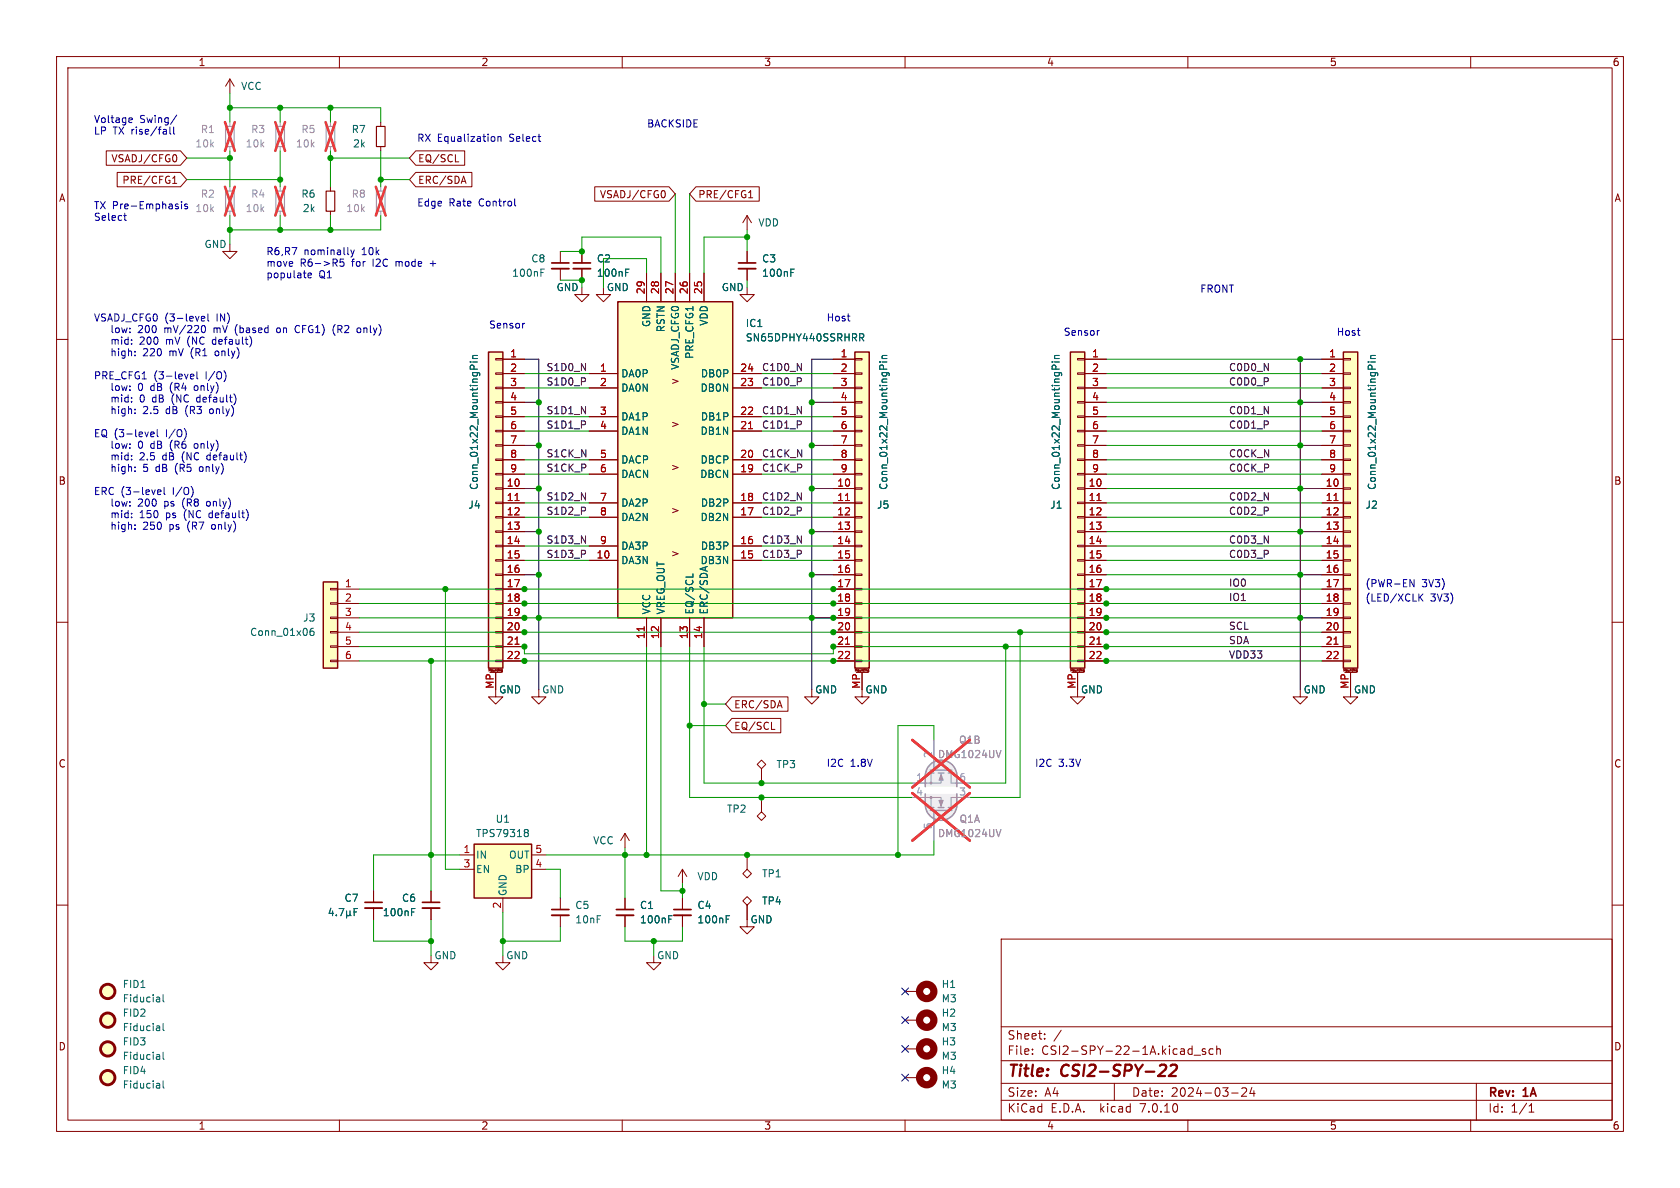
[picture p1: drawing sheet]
<svg xmlns="http://www.w3.org/2000/svg" width="297mm" height="210mm" viewBox="0 0 297 210" stroke-linecap="round" stroke-linejoin="round" font-family="sans-serif">
<g fill="none" stroke="#840000" stroke-width=".18">
<path d="M10 10h277v190h-277zM12 12h273v186h-273zM40.6 14l.8 1.2M40.6 14v2.5M40.6 14l-.7 1.2M60 10v2M110 10v2M160 10v2M210 10v2M260 10v2M58.4 33v.8M58.4 37.3v.8"/>
<path d="M67.3 21.6v.8M67.3 25.9v.8M132.1 38.1v2.5M132.1 38.1l-.8 1.3M132.1 38.1l.7 1.3M10 60h2M40.6 43.2v1.3h-1.2l1.2 1.2 1.3-1.2h-1.3M99.1 44.5v2M99.1 47.5v2M102.9 50.8v1.3h-1.3l1.3 1.2 1.2-1.2h-1.2M102.9 44.5v2M102.9 47.5v2"/>
<path d="M106.7 50.8v1.3h1.2l-1.2 1.2-1.3-1.2h1.3M114.3 48.3v5M116.8 48.3v5M119.4 48.3v5M121.9 48.3v5M124.5 48.3v5M132.1 50.8v1.3h-1.3l1.3 1.2 1.2-1.2h-1.2M132.1 44.5v2M132.1 47.5v2M285 60h2M87.6 78.6h1.3v.3h-1.3zM87.6 76.1h1.3v.2h-1.3z"/>
<path d="M87.6 73.5h1.3v.3h-1.3zM87.6 71h1.3v.2h-1.3zM87.6 68.5h1.3v.2h-1.3zM87.6 65.9h1.3v.3h-1.3zM87.6 63.4h1.3v.2h-1.3zM88.9 63.5h3.8M88.9 66h3.8M88.9 68.6h3.8M88.9 71.1h3.8M88.9 73.7h3.8M88.9 76.2h3.8M88.9 78.7h3.8"/>
<path d="M104.1 66h5.1M104.1 68.6h5.1M104.1 73.7h5.1M104.1 76.2h5.1M129.5 66h5.1M129.5 68.6h5.1M129.5 73.7h5.1M129.5 76.2h5.1M147.3 63.5h3.8M147.3 66h3.8M147.3 68.6h3.8M147.3 71.1h3.8"/>
<path d="M147.3 73.7h3.8M147.3 76.2h3.8M147.3 78.7h3.8M151.1 78.6h1.3v.3h-1.3zM151.1 76.1h1.3v.2h-1.3zM151.1 73.5h1.3v.3h-1.3zM151.1 71h1.3v.2h-1.3zM151.1 68.5h1.3v.2h-1.3zM151.1 65.9h1.3v.3h-1.3zM151.1 63.4h1.3v.2h-1.3zM190.5 78.6h1.3v.3h-1.3zM190.5 76.1h1.3v.2h-1.3z"/>
<path d="M190.5 73.5h1.3v.3h-1.3zM190.5 71h1.3v.2h-1.3zM190.5 68.5h1.3v.2h-1.3zM190.5 65.9h1.3v.3h-1.3zM190.5 63.4h1.3v.2h-1.3zM191.8 63.5h3.8M191.8 66h3.8M191.8 68.6h3.8M191.8 71.1h3.8M191.8 73.7h3.8M191.8 76.2h3.8M191.8 78.7h3.8"/>
<path d="M233.7 63.5h3.8M233.7 66h3.8M233.7 68.6h3.8M233.7 71.1h3.8M233.7 73.7h3.8M233.7 76.2h3.8M233.7 78.7h3.8M237.5 78.6h1.3v.3h-1.3zM237.5 76.1h1.3v.2h-1.3zM237.5 73.5h1.3v.3h-1.3zM237.5 71h1.3v.2h-1.3zM237.5 68.5h1.3v.2h-1.3z"/>
<path d="M237.5 65.9h1.3v.3h-1.3zM237.5 63.4h1.3v.2h-1.3zM87.6 98.9h1.3v.3h-1.3zM87.6 96.4h1.3v.2h-1.3zM87.6 93.9h1.3v.2h-1.3zM87.6 91.3h1.3v.3h-1.3zM87.6 88.8h1.3v.2h-1.3zM87.6 86.2h1.3v.3h-1.3zM87.6 83.7h1.3v.2h-1.3zM87.6 81.2h1.3v.2h-1.3zM88.9 86.4h3.8M88.9 88.9h3.8"/>
<path d="M88.9 91.4h3.8M88.9 94h3.8M88.9 96.5h3.8M88.9 99.1h3.8M88.9 81.3h3.8M88.9 83.8h3.8M104.1 88.9h5.1M104.1 91.4h5.1M104.1 96.5h5.1M104.1 99.1h5.1M104.1 81.3h5.1M104.1 83.8h5.1"/>
<path d="M129.5 88.9h5.1M129.5 91.4h5.1M129.5 96.5h5.1M129.5 99.1h5.1M129.5 81.3h5.1M129.5 83.8h5.1M147.3 86.4h3.8M147.3 88.9h3.8M147.3 91.4h3.8M147.3 94h3.8M147.3 96.5h3.8M147.3 99.1h3.8"/>
<path d="M147.3 81.3h3.8M147.3 83.8h3.8M151.1 98.9h1.3v.3h-1.3zM151.1 96.4h1.3v.2h-1.3zM151.1 93.9h1.3v.2h-1.3zM151.1 91.3h1.3v.3h-1.3zM151.1 88.8h1.3v.2h-1.3zM151.1 86.2h1.3v.3h-1.3zM151.1 83.7h1.3v.2h-1.3zM151.1 81.2h1.3v.2h-1.3zM190.5 98.9h1.3v.3h-1.3zM190.5 96.4h1.3v.2h-1.3z"/>
<path d="M190.5 93.9h1.3v.2h-1.3zM190.5 91.3h1.3v.3h-1.3zM190.5 88.8h1.3v.2h-1.3zM190.5 86.2h1.3v.3h-1.3zM190.5 83.7h1.3v.2h-1.3zM190.5 81.2h1.3v.2h-1.3zM191.8 86.4h3.8M191.8 88.9h3.8M191.8 91.4h3.8M191.8 94h3.8M191.8 96.5h3.8M191.8 99.1h3.8"/>
<path d="M191.8 81.3h3.8M191.8 83.8h3.8M233.7 86.4h3.8M233.7 88.9h3.8M233.7 91.4h3.8M233.7 94h3.8M233.7 96.5h3.8M233.7 99.1h3.8M233.7 81.3h3.8M233.7 83.8h3.8M237.5 98.9h1.3v.3h-1.3zM237.5 96.4h1.3v.2h-1.3z"/>
<path d="M237.5 93.9h1.3v.2h-1.3zM237.5 91.3h1.3v.3h-1.3zM237.5 88.8h1.3v.2h-1.3zM237.5 86.2h1.3v.3h-1.3zM237.5 83.7h1.3v.2h-1.3zM237.5 81.2h1.3v.2h-1.3zM10 110h2M58.4 116.7h1.3v.3h-1.3zM58.4 114.2h1.3v.2h-1.3zM58.4 111.6h1.3v.3h-1.3zM58.4 109.1h1.3v.2h-1.3zM58.4 106.6h1.3v.2h-1.3z"/>
<path d="M58.4 104h1.3v.3h-1.3zM59.7 104.1h3.8M59.7 106.7h3.8M59.7 109.2h3.8M59.7 111.8h3.8M59.7 114.3h3.8M59.7 116.8h3.8M86.4 118.7v-.4l.2 .3 .1-.3v.4M86.6 118.9h2M87.6 116.7h1.3v.3h-1.3zM87.6 114.2h1.3v.2h-1.3zM87.6 111.6h1.3v.3h-1.3z"/>
<path d="M87.6 109.1h1.3v.2h-1.3zM87.6 106.6h1.3v.2h-1.3zM87.6 104h1.3v.3h-1.3zM87.6 101.5h1.3v.2h-1.3zM87.6 118.9v3M87.9 118.3v.3M88.1 118.3h.1M88.7 118.8h.1M88.7 118.6v-.2h.1v.4M88.7 118.6h.1M88.8 118.8h.1M88.9 101.6h3.8"/>
<path d="M88.9 104.1h3.8M88.9 106.7h3.8M88.9 109.2h3.8M88.9 111.8h3.8M88.9 114.3h3.8M88.9 116.8h3.8M114.3 109.2v5.1M116.8 109.2v5.1M121.9 109.2v5.1M124.5 109.2v5.1M147.3 101.6h3.8M147.3 104.1h3.8"/>
<path d="M147.3 106.7h3.8M147.3 109.2h3.8M147.3 111.8h3.8M147.3 114.3h3.8M147.3 116.8h3.8M151.1 116.7h1.3v.3h-1.3zM151.1 114.2h1.3v.2h-1.3zM151.1 111.6h1.3v.3h-1.3zM151.1 109.1h1.3v.2h-1.3zM151.1 106.6h1.3v.2h-1.3zM151.1 104h1.3v.3h-1.3zM151.1 101.5h1.3v.2h-1.3z"/>
<path d="M151.2 118.7v-.4l.1 .3 .2-.3v.4M151.4 118.9h2M152.4 118.9v3M152.7 118.3v.3M152.9 118.3h.1M153.6 118.6h-.2v-.2h.2v.3l-.2 .1M189.3 118.7v-.4l.1 .3 .2-.3v.4M189.5 118.9h2M190.5 116.7h1.3v.3h-1.3zM190.5 114.2h1.3v.2h-1.3zM190.5 111.6h1.3v.3h-1.3zM190.5 109.1h1.3v.2h-1.3z"/>
<path d="M190.5 106.6h1.3v.2h-1.3zM190.5 104h1.3v.3h-1.3zM190.5 101.5h1.3v.2h-1.3zM190.5 118.9v3M190.8 118.3v.3M191 118.3h.1M191.7 118.6h-.2v-.2h.2v.3l-.2 .1M191.8 101.6h3.8M191.8 104.1h3.8M191.8 106.7h3.8M191.8 109.2h3.8M191.8 111.8h3.8"/>
<path d="M191.8 114.3h3.8M191.8 116.8h3.8M233.7 101.6h3.8M233.7 104.1h3.8M233.7 106.7h3.8M233.7 109.2h3.8M233.7 111.8h3.8M233.7 114.3h3.8M233.7 116.8h3.8M237.5 116.7h1.3v.3h-1.3zM237.5 114.2h1.3v.2h-1.3zM237.5 111.6h1.3v.3h-1.3z"/>
<path d="M237.5 109.1h1.3v.2h-1.3zM237.5 106.6h1.3v.2h-1.3zM237.5 104h1.3v.3h-1.3zM237.5 101.5h1.3v.2h-1.3zM237.6 118.7v-.4l.1 .3 .1-.3v.4M237.7 118.9h2.1M238.8 118.9v4.3h1.2l-1.2 1.3-1.3-1.3h1.3M239 118.3v.3M239.2 118.3h.1M239.3 118.3h.1M239.9 118.6h-.1v-.2h.1v.3l-.1 .1M285 110h2"/>
<path d="M95.2 121.9v1.3h1.3l-1.3 1.3-1.2-1.3h1.2M133.9 135.1l.7-.7 .8 .7-.8 .8zM134.6 135.9v2.5M229.9 121.9v1.3h1.2l-1.2 1.3-1.3-1.3h1.3M10 160h2M99.1 158.8v2M110.5 147.3l-.8 1.3M110.5 147.3v2.6M110.5 158.8v2M110.5 147.3l.8 1.3M120.6 153.7v2.5M120.6 158.8v2"/>
<path d="M120.6 153.7l.8 1.2M120.6 153.7l-.7 1.2M131.3 159.3l.8-.8 .7 .8-.7 .7zM132.1 153.7l.7 .7-.7 .8-.8-.8zM132.1 151.1v2.6M134.6 143.5l.8 .8-.8 .7-.7-.7zM134.6 141v2.5M285 160h2M99.1 161.8v2M110.5 161.8v2M115.6 168.9v1.3h1.2l-1.2 1.3-1.3-1.3h1.3M120.6 161.8v2"/>
<path d="M132.1 160v3.8h1.2l-1.2 1.3-1.3-1.3h1.3M160 175.3h2.6M177 166h108v32h-108zM60 198v2M110 198v2M160 198v2M160 185.4h2.6M160 180.3h2.6M160 190.5h2.6M177 194.5h108M177 191.5h108M177 187.5h108"/>
<path d="M177 181.5h108M182.5 186.3v.1M182.5 185.5v.1M184.7 183.6v.1M184.7 182.8v.1M187.6 182.1l-1.3 2M197 191.5v3M210 198v2M210.3 185.4l.4 .1M210.7 184.9v1.5M210.7 186.3l-.4 .1M211.1 186.5h1.1"/>
<path d="M213.1 185.5l-.4-.1-.2 .2 .1 .2 .5 .2v.3h-.6M214.5 185.5l-.5-.1-.3 .3v.4l.2 .2h.6M215.1 185.5l.2-.1 .4 .1v.9M215.1 184.9v1.5M217.7 193.2h1.2M219.5 192.4l.6-.1 .2 .1 .1 .3-.9 1.1h.9M221.3 192.2l-.3 1.1h.9M221.7 192.8v1M260 198v2M261 191.5v6.5M270.3 196.6h.9M270.3 195.5l.4-.4v1.5"/>
</g>
<path d="M205.4 188.2h.4a.45 .45 0 0 1 .3 .6l-.1 .3-1.3 1.1h1.3M207 188.4l.3-.2h.4a.45 .45 0 0 1 .4 .6l-.2 .3-1.3 1.1h1.3" fill="none" stroke="#840000" stroke-width=".4"/>
<path d="M97.5 47.5h3.1M101.3 47.5h3.1M130.6 47.5h3M97.5 161.8h3.1M109 161.8h3M119.1 161.8h3.1" fill="none" stroke="#840000" stroke-width=".33"/>
<path d="M97.5 46.5h3.1M101.3 46.5h3.1M130.6 46.5h3M97.5 160.8h3.1M109 160.8h3M119.1 160.8h3.1" fill="none" stroke="#840000" stroke-width=".3"/>
<g fill="none" stroke="#006464" stroke-width=".18">
<path d="M95.6 48.2h.4M95.6 47.6h.6M110.6 48.2h.4M110.6 47.6h.6M139.8 48.2h.4M139.8 47.6h.6M152 59h.5l.2 .2-.1 .4-.6 .1M152.3 59.7l.4 .6M83.1 64h.2M83.6 64h.8M83.6 63.4h.8M83.8 65.3l-.1-.6-.1-.2-.3 .1-.2 .7h1.3"/>
<path d="M84.4 62.8l-.8 .1v.3l.1 .2M155.5 64h.1M155.9 64h.9M155.9 63.4h.9M156.2 65.3l-.1-.6-.2-.2-.3 .1-.1 .7h1.3M156.8 62.8l-.8 .1-.1 .3 .2 .2M186 64h.1M186.4 64h.9M186.4 63.4h.9M186.7 65.3l-.1-.6-.2-.2-.3 .1-.1 .7h1.3M187.3 62.8l-.8 .1-.1 .3 .1 .2M241.9 64h.1"/>
<path d="M242.3 64h.8M242.3 63.4h.8M242.5 65.3v-.6l-.2-.2-.3 .1-.1 .7h1.2M243.1 62.8l-.7 .1-.1 .3 .1 .2M55.4 111.1h-.4a.86 .86 0 0 0 0 1.2l.5-.1v-.4l-.2-.2h-.4l-.1 .2M122.5 101.4v.6M118.2 162.5h.4M118.2 161.9h.6M128.4 162.5h.4M128.4 161.9h.6M28.2 186.5v.8M28.2 187.2l-.1 .1"/>
<path d="M28.2 186.7l-.1 .1M28.8 186v1.1l.2 .2"/>
</g>
<g fill="#ffffc2" stroke="#ffffc2" stroke-width=".18">
<path d="M151.1 62.2h2.6v55.9h-2.6z"/>
<path d="M109.2 53.3h20.3v55.9h-20.3z"/>
<path d="M237.5 62.2h2.5v55.9h-2.5z"/>
<path d="M189.2 62.2h2.6v55.9h-2.6z"/>
<path d="M86.4 62.2h2.5v55.9h-2.5z"/>
<path d="M57.1 102.9h2.6v15.2h-2.6z"/>
<circle cx="19" cy="185.4" r="1.27"/>
</g>
<path d="M109.2 53.3h20.3v55.9h-20.3zM86.4 62.2h2.5v55.9h-2.5zM151.1 62.2h2.6v55.9h-2.6zM189.2 62.2h2.6v55.9h-2.6zM237.5 62.2h2.5v55.9h-2.5zM57.1 102.9h2.6v15.2h-2.6z" fill="none" stroke="#840000" stroke-width=".25"/>
<path d="M132.3 75.8h.7M91 88.5h.8M149.5 88.5h.7M193.9 88.5h.7M235.8 88.5h.8M91 113.9h.8M113.9 110.8v.7M149.5 113.9h.7M193.9 113.9h.7M235.8 113.9h.8" fill="none" stroke="#a90000" stroke-width=".18"/>
<path d="M39.9 33.8h1.5v3.5h-1.5zM39.9 22.4h1.5v3.5h-1.5zM48.8 33.8h1.5v3.5h-1.5zM48.8 22.4h1.5v3.5h-1.5zM57.7 22.4h1.5v3.5h-1.5z" fill="none" stroke="#a1a1a1" stroke-width=".2"/>
<path d="M40.6 21.6v.8M40.6 25.9v.8M40.6 33v.8M40.6 37.3v.8M49.5 21.6v.8M49.5 25.9v.8M49.5 33v.8M49.5 37.3v.8M58.4 21.6v.8M58.4 25.9v.8" fill="none" stroke="#a1a1a1" stroke-width=".18"/>
<path d="M39.8 33l1.7 5.1M39.8 21.6l1.7 5.1M41.5 33l-1.7 5.1M41.5 21.6l-1.7 5.1M48.7 33l1.7 5.1M48.7 21.6l1.7 5.1M50.4 33l-1.7 5.1M50.4 21.6l-1.7 5.1M57.6 21.6l1.7 5.1M59.3 21.6l-1.7 5.1" fill="none" stroke="#eb3a3d" stroke-width=".46"/>
<path d="M57.7 33.8h1.5v3.5h-1.5zM66.5 22.4h1.6v3.5h-1.6z" fill="none" stroke="#840000" stroke-width=".2"/>
<circle cx="19" cy="185.4" r="1.27" fill="none" stroke="#840000" stroke-width=".51"/>
<g fill="none" stroke="#840000" stroke-width="1.3">
<circle cx="163.8" cy="175.3" r="1.27"/>
<circle cx="163.8" cy="185.4" r="1.27"/>
<circle cx="163.8" cy="190.5" r="1.27"/>
<circle cx="163.8" cy="180.3" r="1.27"/>
</g>
<path d="M164.7 134.9a2.88 2.88 0 0 1 4.5 1.8v2.4h-5.6v-2.2l.4-1.1z" fill="#f0f0f0"/>
<path d="M163.6 139.1v-1.9a2.79 2.79 0 0 1 2.8-2.8 2.79 2.79 0 0 1 2.8 2.8v1.9M164.1 136.7h1M164.5 136.1h3.8M165.9 136.7h1M167.6 136.7h1.1" fill="none" stroke="#a1a1a1" stroke-width=".25"/>
<path d="M163.6 139.1v-2.2a2.83 2.83 0 0 1 2.7-2.5 2.83 2.83 0 0 1 2.9 2.3v2.4M164.6 136.7v1.7M165.1 130.8v5.2M166.4 136.7v1.7h-5.1M168.1 136.7v1.7h3.3" fill="none" stroke="#a1a1a1" stroke-width=".18"/>
<g fill="#a1a1a1" stroke="#a1a1a1" stroke-width=".18">
<path d="M166.4 136.9l.4 1h-.8z"/>
<circle cx="164.6" cy="138.4" r=".18"/>
</g>
<path d="M177 146.6l-.5 1.3" fill="none" stroke="#989898" stroke-width=".18"/>
<path d="M161.3 130.8l10.1 8.4M171.4 130.8l-10.1 8.4" fill="none" stroke="#eb3a3d" stroke-width=".46"/>
<path d="M83.8 149.2h10.2v9.6h-10.2z" fill="#ffffc2" stroke="#ffffc2" stroke-width=".18"/>
<path d="M83.8 149.2h10.2v9.6h-10.2z" fill="none" stroke="#840000" stroke-width=".25"/>
<path d="M81.3 151.1h2.5M81.3 153.7h2.5M88.9 158.8v2.5M94 151.1h2.5M94 153.7h2.5M76.2 168.9v1.3h1.3l-1.3 1.3-1.3-1.3h1.3M88.9 168.9v1.3h1.3l-1.3 1.3-1.3-1.3h1.3" fill="none" stroke="#840000" stroke-width=".18"/>
<path d="M92.9 146.6h.3l.2 .3-.2 .3M92.9 147.2h.3M93.2 147.2l.1 .1 .1 .4-.1 .1-.4 .1" fill="none" stroke="#006464" stroke-width=".18"/>
<path d="M163.6 140.3h5.6v2.4a2.83 2.83 0 0 1-2.9 2.3 2.83 2.83 0 0 1-2.7-2.5z" fill="#f0f0f0"/>
<path d="M163.6 140.3v1.9a2.79 2.79 0 0 0 2.8 2.8 2.79 2.79 0 0 0 2.8-2.8v-1.9M164.1 142.7h1M164.5 143.3h3.8M165.9 142.7h1M167.6 142.7h1.1" fill="none" stroke="#a1a1a1" stroke-width=".25"/>
<path d="M67.3 33v.8M67.3 37.3v.8M161.3 138.4h2.5M165.1 130.8v5.2M168.9 138.4h2.5M161.3 141h5.1v1.7M163.6 140.3v2.2a2.83 2.83 0 0 0 2.7 2.5 2.83 2.83 0 0 0 2.9-2.3v-2.4M164.6 141v1.7M165.1 143.4v5.2M171.4 141h-3.3v1.7" fill="none" stroke="#a1a1a1" stroke-width=".18"/>
<g fill="#a1a1a1" stroke="#a1a1a1" stroke-width=".18">
<path d="M166 141.5h.8l-.4 1z"/>
<circle cx="164.6" cy="141" r=".18"/>
</g>
<path d="M177 132.7l-.5 1.2M177 146.6l-.5 1.3" fill="none" stroke="#989898" stroke-width=".18"/>
<path d="M66.4 33l1.8 5.1M68.2 33l-1.8 5.1M161.3 130.8l10.1 8.4M171.4 130.8l-10.1 8.4M161.3 140.2l10.1 8.4M171.4 140.2l-10.1 8.4" fill="none" stroke="#eb3a3d" stroke-width=".46"/>
<g fill="none" stroke="#840000" stroke-width=".18">
<path d="M18.8 26.7h13.1l1.1 1.2-1.1 1.3h-13.1zM20.7 30.5h11.2l1.1 1.3-1.1 1.2h-11.2zM30.5 32.4h.7M30.6 31.5l.3-.3v1.2M30.9 27.3a.79 .79 0 0 1 0 1.3M73.5 30.5h9.9v2.5h-9.9l-1.1-1.2zM73.5 26.7h8.7v2.5h-8.7l-1.1-1.3zM80.5 28.6h.6M82 31.2l.4 1.2M105.1 33h13.2l1.1 1.3-1.1 1.3h-13.2zM117.3 33.7a.79 .79 0 0 1 0 1.3M123 33h11.2v2.6h-11.2l-1.1-1.3z"/>
<path d="M132.3 35h.8M132.5 34l.2-.3v1.3M102.9 44.5v2M102.9 47.5v2M114.3 48.3v5M116.8 48.3v5M119.4 48.3v5M121.9 48.3v5M124.5 48.3v5M132.1 44.5v2M132.1 47.5v2M88.9 63.5h3.8"/>
<path d="M88.9 66h3.8M88.9 68.6h3.8M88.9 71.1h3.8M88.9 73.7h3.8M88.9 76.2h3.8M88.9 78.7h3.8M104.1 66h5.1M104.1 68.6h5.1M104.1 73.7h5.1M104.1 76.2h5.1M129.5 66h5.1M129.5 68.6h5.1"/>
<path d="M129.5 73.7h5.1M129.5 76.2h5.1M147.3 63.5h3.8M147.3 66h3.8M147.3 68.6h3.8M147.3 71.1h3.8M147.3 73.7h3.8M147.3 76.2h3.8M147.3 78.7h3.8M191.8 63.5h3.8M191.8 66h3.8M191.8 68.6h3.8"/>
<path d="M191.8 71.1h3.8M191.8 73.7h3.8M191.8 76.2h3.8M191.8 78.7h3.8M233.7 63.5h3.8M233.7 66h3.8M233.7 68.6h3.8M233.7 71.1h3.8M233.7 73.7h3.8M233.7 76.2h3.8M233.7 78.7h3.8M88.9 86.4h3.8"/>
<path d="M88.9 88.9h3.8M88.9 91.4h3.8M88.9 94h3.8M88.9 96.5h3.8M88.9 99.1h3.8M88.9 81.3h3.8M88.9 83.8h3.8M104.1 88.9h5.1M104.1 91.4h5.1M104.1 96.5h5.1M104.1 99.1h5.1M104.1 81.3h5.1"/>
<path d="M104.1 83.8h5.1M129.5 88.9h5.1M129.5 91.4h5.1M129.5 96.5h5.1M129.5 99.1h5.1M129.5 81.3h5.1M129.5 83.8h5.1M147.3 86.4h3.8M147.3 88.9h3.8M147.3 91.4h3.8M147.3 94h3.8M147.3 96.5h3.8"/>
<path d="M147.3 99.1h3.8M147.3 81.3h3.8M147.3 83.8h3.8M191.8 86.4h3.8M191.8 88.9h3.8M191.8 91.4h3.8M191.8 94h3.8M191.8 96.5h3.8M191.8 99.1h3.8M191.8 81.3h3.8M191.8 83.8h3.8M233.7 86.4h3.8"/>
<path d="M233.7 88.9h3.8M233.7 91.4h3.8M233.7 94h3.8M233.7 96.5h3.8M233.7 99.1h3.8M233.7 81.3h3.8M233.7 83.8h3.8M87.6 118.9v4.3h1.3l-1.3 1.3-1.2-1.3h1.2M88.9 101.6h3.8M88.9 104.1h3.8M88.9 106.7h3.8M88.9 109.2h3.8"/>
<path d="M88.9 111.8h3.8M88.9 114.3h3.8M88.9 116.8h3.8M114.3 109.2v5.1M116.8 109.2v5.1M121.9 109.2v5.1M124.5 109.2v5.1M147.3 101.6h3.8M147.3 104.1h3.8M147.3 106.7h3.8M147.3 109.2h3.8M147.3 111.8h3.8"/>
<path d="M147.3 114.3h3.8M147.3 116.8h3.8M152.4 118.9v4.3h1.3l-1.3 1.3-1.3-1.3h1.3M190.5 118.9v4.3h1.3l-1.3 1.3-1.3-1.3h1.3M191.8 101.6h3.8M191.8 104.1h3.8M191.8 106.7h3.8M191.8 109.2h3.8M191.8 111.8h3.8M191.8 114.3h3.8M191.8 116.8h3.8M233.7 101.6h3.8"/>
<path d="M233.7 104.1h3.8M233.7 106.7h3.8M233.7 109.2h3.8M233.7 111.8h3.8M233.7 114.3h3.8M233.7 116.8h3.8M238.8 118.9v3M129.4 123.2h9.9v2.5h-9.9l-1.1-1.2zM129.4 127h8.6v2.5h-8.6l-1.1-1.2zM136.4 128.9h.6M137.8 123.9l.5 1.2M143.5 121.9v1.3h1.3l-1.3 1.3-1.3-1.3h1.3"/>
<path d="M66 157.5v2M76.2 157.5v2M110.5 158.8v2M120.6 158.8v2M66 160.5v2.1M76.2 160.5v2.1M110.5 161.8v2M120.6 161.8v2M132.1 160v2.6"/>
</g>
<path d="M66.5 33.8h1.6v3.5h-1.6z" fill="none" stroke="#a1a1a1" stroke-width=".2"/>
<path d="M64.5 160.5h3.1M74.7 160.5h3" fill="none" stroke="#840000" stroke-width=".33"/>
<path d="M64.5 159.5h3.1M74.7 159.5h3" fill="none" stroke="#840000" stroke-width=".3"/>
<g fill="none" stroke="#006464" stroke-width=".18">
<path d="M110.6 48.2h.4M110.6 47.6h.6M139.8 48.2h.4M139.8 47.6h.6M152 59h.5l.2 .2-.1 .4-.6 .1M152.3 59.7l.4 .6M83.1 64h.2M83.6 64h.8M83.6 63.4h.8M83.8 65.3l-.1-.6-.1-.2-.3 .1-.2 .7h1.3M84.4 62.8l-.8 .1v.3l.1 .2M155.5 64h.1"/>
<path d="M155.9 64h.9M155.9 63.4h.9M156.2 65.3l-.1-.6-.2-.2-.3 .1-.1 .7h1.3M156.8 62.8l-.8 .1-.1 .3 .2 .2M186 64h.1M186.4 64h.9M186.4 63.4h.9M186.7 65.3l-.1-.6-.2-.2-.3 .1-.1 .7h1.3M187.3 62.8l-.8 .1-.1 .3 .1 .2M241.9 64h.1M242.3 64h.8M242.3 63.4h.8"/>
<path d="M242.5 65.3v-.6l-.2-.2-.3 .1-.1 .7h1.2M243.1 62.8l-.7 .1-.1 .3 .1 .2M122.5 101.4v.6M28.2 176.3v.8M28.2 177l-.1 .1M28.2 176.6h-.1M28.8 175.8v1.1l.2 .2M58.5 160.5l-.3 1h.8M58.8 161v.9M59.5 161.8v.1M59.9 160.6h.9l-.6 1.3M61.3 161.7l.2 .2h.2l.2-.2"/>
<path d="M61.3 161v1.3M61.9 161.7l.2 .2M61.9 161v.7M62.6 161.2h.4M63.2 160.6h-.6v1.3M67.9 161.9h.8M67.9 161l.4-.4v1.3M69.3 160.7l.1-.1a.68 .68 0 0 1 .5 .6 .68 .68 0 0 1-.5 .7l-.1-.1-.2-.4zM70.5 160.7l.1-.1a.68 .68 0 0 1 .5 .6 .68 .68 0 0 1-.5 .7 .84 .84 0 0 1-.1-1.2zM71.6 161v.9M71.6 161.2l.2-.2 .3 .1 .1 .8M72.8 161.2h.4"/>
<path d="M73.4 160.6h-.6v1.3M118.2 161.9h.6M118.2 162.5h.4M128.4 161.9h.6M128.4 162.5h.4M28.2 181.4v.8M28.2 191.6v.7M28.2 192.3h-.1M28.2 191.8l-.1 .1M28.2 182.1l-.1 .1M28.2 181.6l-.1 .1M28.8 191.1v1.1l.2 .1"/>
<path d="M28.8 180.9v1.1l.2 .2"/>
</g>
<g fill="#ffffc2" stroke="#ffffc2" stroke-width=".18">
<circle cx="19" cy="190.5" r="1.27"/>
<circle cx="19" cy="175.3" r="1.27"/>
<circle cx="19" cy="180.3" r="1.27"/>
</g>
<g fill="none" stroke="#840000" stroke-width=".51">
<circle cx="19" cy="175.3" r="1.27"/>
<circle cx="19" cy="190.5" r="1.27"/>
<circle cx="19" cy="180.3" r="1.27"/>
</g>
<g fill="none" stroke="#0000c2" stroke-width=".18">
<path d="M21.9 38.1h.5M22.1 37.7v1.1l.3 .2M23 20.8l.3 .1 .1 .2-.6 .1M23.3 21.6l-.3 .1M29.4 22.9v.8M29.4 23.7h-.1M29.4 23.2h-.1M30 22.4v1.1l.2 .2M30.7 22.4v1.1l.2 .2M31.2 20.3l-1 1.7M31.5 36.5v.4M32.1 35.6v.2"/>
<path d="M32.1 36.1v.8M33.1 36.1h-.3l-.2 .1 .1 .2 .4 .1v.4h-.5M87.4 24.3v.6M88 24.1v.9M88 24.3l.2-.2 .3 .1 .1 .8M91 35.1v1.1l.2 .2M29.1 58v.8M29.3 58l-.2 .1M33.5 59.5l-.3 .4M35.6 56.3l.6-.1-.1-.2-.3-.1-.2 .2 .1 .6h.4M36.7 55.5v1.1l.2 .2M37.8 58v.8"/>
<path d="M38.2 58l-.4 .1M41.9 57.4h.1M49 58h.3l.3 .2v.4l-.3 .2-.3-.1-.1-.1zM52.6 57.5l.4 .2M53 58.7l-.4 .1M54.5 48.7l.6-.1-.1-.3h-.4l-.1 .2v.6h.5M59.7 58.2h.5M60.2 45.8l-.1 .6 .2-.1h.4l.1 .5-.2 .3-.5-.1M60.2 57.5h-.5v1.3M62 44.2l.3 .8M62.3 45l-.1 .3M62.6 44.2l-.3 .8"/>
<path d="M64.3 58v.8M64.5 58l-.2 .1M76.1 46.6h.9M92.7 57.2h-.2M194.3 58.4l-.2 .1M26.6 76.8l.7-.1-.1-.3h-.4l-.2 .1 .1 .6h.5M26.8 68.2l-.2 .2 .2 .6M26.8 78.5l-.2 .1 .2 .6M27.1 70.3l-.1 .2 .1 .5M27.8 75.9v1.1l.2 .2M29.4 60v.9M29.5 72.3l-.1 .2 .1 .6"/>
<path d="M29.6 60l-.2 .1M30 62v.9M30.2 68.1v.9l.3 .5M30.2 78.3l-.1 .6 .3 .8M30.2 62l-.2 .2M30.5 70.2l-.1 .5 .3 .8M32.9 72.2v.9l.3 .5M32.9 76.3v.8M33.2 60.8l.3 .5M33.7 66.6l.6-.2-.1-.2-.4-.1-.1 .2v.6h.5M33.8 62.8l.3 .6M34.8 65.7v1.1l.2 .2"/>
<path d="M34.9 68.2h-.3l-.3 .2 .1 .5 .2 .1h.3M34.9 78.5l-.3-.1-.3 .2 .1 .5 .2 .2 .3-.1M34.9 71h.5M34.9 70.3h.5M37.6 72.3h-.3l-.2 .2v.5l.2 .1h.3M37.7 60.8h.4M37.7 60.1h.4M38.6 62.1l-.3-.1-.3 .3 .1 .5 .2 .1 .3-.1M39.9 66.1v.8M24.8 91.5h.7M24.9 90.6h-.1M27.7 82.6l-.1 .1 .1 .6"/>
<path d="M27.9 87l.6-.1-.1-.3h-.4l-.1 .2v.6h.5M28.9 80.5l-.1 .2 .1 .5M29 86.2v1.1l.2 .1M29.1 88.6v1.3M29.1 89.4l.1 .1M29.2 88.6l-.1 .1M29.4 90.7v1.2M29.4 91.5h.2M29.6 90.7h-.2M30 92.7v1.3M30 93.5l.2 .1M30.2 92.7l-.2 .1"/>
<path d="M31.3 82a1.47 1.47 0 0 0 .1 1.8M32.3 80.4l-.1 .5 .3 .8M32.3 88.6v.8l.3 .6M32.6 90.6v.9l.3 .5M33.2 92.7v.8l.3 .6M34.1 86.5v.9M35.8 82.6l-.3-.1-.3 .2 .1 .5 .2 .1h.3M36.7 81.2h.5M36.7 80.5h.5M37.1 88.7l-.4-.1-.2 .3 .1 .5 .1 .1 .4-.1M37.1 91.5h.4M37.1 90.7h.4"/>
<path d="M38 92.8l-.3-.1-.3 .3 .1 .4 .2 .2 .3-.1M249.3 102.5l.7 1.2v-1.2M251 105.5l.6 .8M251.6 105l-.8 .7"/>
</g>
<g fill="none" stroke="#009600" stroke-width=".18">
<path d="M40.6 19.1h26.7v2.5M40.6 16.5v5.1M49.5 19.1v2.5M58.4 19.1v2.5M33 31.8h16.5M33 27.9h7.6M40.6 26.7v6.3M40.6 38.1v5.1M49.5 26.7v6.3M49.5 38.1v2.5M58.4 26.7v6.3M58.4 38.1v2.5"/>
<path d="M58.4 27.9h14M67.3 26.7v6.3M67.3 38.1v2.5h-26.7M67.3 31.8h5.1M119.4 34.3v14M121.9 34.3v14M99.1 44.5h3.8v-2.6h13.9v6.4M99.1 49.5h3.8v1.3M114.3 48.3v-2.6h-7.6v5.1M132.1 41.9h-7.6v6.4M132.1 40.6v3.9M132.1 49.5v1.3"/>
<path d="M92.7 73.7h11.4M92.7 76.2h11.4M92.7 66h11.4M92.7 68.6h11.4M134.6 73.7h12.7M134.6 76.2h12.7M134.6 66h12.7M134.6 68.6h12.7M195.6 73.7h38.1M195.6 76.2h38.1M195.6 66h38.1M195.6 68.6h38.1"/>
<path d="M195.6 63.5h34.3M195.6 71.1h34.3M195.6 78.7h34.3M92.7 83.8h11.4M92.7 88.9h11.4M92.7 91.4h11.4M92.7 96.5h11.4M92.7 99.1h11.4M92.7 81.3h11.4M134.6 83.8h12.7M134.6 88.9h12.7M134.6 91.4h12.7"/>
<path d="M134.6 96.5h12.7M134.6 99.1h12.7M134.6 81.3h12.7M195.6 83.8h38.1M195.6 88.9h38.1M195.6 91.4h38.1M195.6 96.5h38.1M195.6 99.1h38.1M195.6 81.3h38.1M195.6 94h34.3M195.6 86.4h34.3M63.5 114.3h29.2v1.3h54.6v-1.3h86.4"/>
<path d="M63.5 111.8h170.2M63.5 116.8h170.2M63.5 106.7h170.2M63.5 104.1h170.2M63.5 109.2h166.4M76.2 116.8v40.7M78.7 104.1v49.6h2.6M114.3 114.3v36.8M116.8 114.3v43.2h3.8M121.9 114.3v26.7h39.4M124.5 114.3v24.1h36.8M177.8 114.3v24.1h-6.4"/>
<path d="M180.3 111.8v29.2h-8.9M195.6 101.6h34.3M121.9 128.3h6.4M124.5 124.5h3.8M165.1 130.8v-2.5h-6.4v22.8M81.3 151.1h-15.3v6.4M96.5 153.7h2.6v5.1M110.5 149.9v8.9M120.6 156.2v2.6M165.1 148.6v2.5h-68.6M66 162.6v3.8h10.2M76.2 162.6v6.3"/>
<path d="M88.9 161.3v7.6M99.1 163.8v2.6h-10.2M110.5 163.8v2.6h10.1v-2.6M115.6 166.4v2.5"/>
</g>
<g fill="none" stroke="#000" stroke-width=".18">
<path d="M92.7 63.5h2.5v58.4M92.7 78.7h2.5M92.7 71.1h2.5M143.5 78.7h3.8M143.5 71.1h3.8M147.3 63.5h-3.8v58.4M229.9 78.7h3.8M229.9 71.1h3.8M233.7 63.5h-3.8v58.4M92.7 86.4h2.5M92.7 94h2.5M143.5 86.4h3.8"/>
<path d="M143.5 94h3.8M229.9 86.4h3.8M229.9 94h3.8M92.7 101.6h2.5M143.5 109.2h3.8M143.5 101.6h3.8M229.9 109.2h3.8M229.9 101.6h3.8"/>
</g>
<path d="M159.4 179.7l1.2 1.2M159.4 174.7l1.2 1.2M160.6 179.7l-1.2 1.2M160.6 174.7l-1.2 1.2M159.4 189.9l1.2 1.2M159.4 184.8l1.2 1.2M160.6 189.9l-1.2 1.2M160.6 184.8l-1.2 1.2" fill="none" stroke="#000084" stroke-width=".18"/>
<path d="M132.3 75.8h.7M91 88.5h.8M149.5 88.5h.7M193.9 88.5h.7M235.8 88.5h.8M91 113.9h.8M113.9 110.8v.7M149.5 113.9h.7M193.9 113.9h.7M235.8 113.9h.8" fill="none" stroke="#a90000" stroke-width=".18"/>
<g fill="#009600" stroke="#009600" stroke-width=".18">
<circle cx="58.4" cy="19.1" r=".46"/>
<circle cx="49.5" cy="31.8" r=".46"/>
<circle cx="40.6" cy="27.9" r=".46"/>
<circle cx="49.5" cy="19.1" r=".46"/>
<circle cx="40.6" cy="19.1" r=".46"/>
<circle cx="40.6" cy="40.6" r=".46"/>
<circle cx="58.4" cy="27.9" r=".46"/>
<circle cx="58.4" cy="40.6" r=".46"/>
<circle cx="67.3" cy="31.8" r=".46"/>
<circle cx="49.5" cy="40.6" r=".46"/>
<circle cx="78.7" cy="104.1" r=".46"/>
<circle cx="95.2" cy="101.6" r=".46"/>
<circle cx="92.7" cy="104.1" r=".46"/>
<circle cx="95.2" cy="109.2" r=".46"/>
<circle cx="92.7" cy="106.7" r=".46"/>
<circle cx="92.7" cy="109.2" r=".46"/>
<circle cx="95.2" cy="86.4" r=".46"/>
<circle cx="95.2" cy="94" r=".46"/>
<circle cx="76.2" cy="151.1" r=".46"/>
<circle cx="76.2" cy="166.4" r=".46"/>
<circle cx="76.2" cy="116.8" r=".46"/>
<circle cx="92.7" cy="116.8" r=".46"/>
<circle cx="92.7" cy="111.8" r=".46"/>
<circle cx="92.7" cy="114.3" r=".46"/>
<circle cx="102.9" cy="44.5" r=".46"/>
<circle cx="115.6" cy="166.4" r=".46"/>
<circle cx="88.9" cy="166.4" r=".46"/>
<circle cx="114.3" cy="151.1" r=".46"/>
<circle cx="120.6" cy="157.5" r=".46"/>
<circle cx="102.9" cy="49.5" r=".46"/>
<circle cx="95.2" cy="78.7" r=".46"/>
<circle cx="95.2" cy="71.1" r=".46"/>
<circle cx="147.3" cy="111.8" r=".46"/>
<circle cx="147.3" cy="116.8" r=".46"/>
<circle cx="134.6" cy="138.4" r=".46"/>
<circle cx="147.3" cy="114.3" r=".46"/>
<circle cx="143.5" cy="109.2" r=".46"/>
<circle cx="195.6" cy="114.3" r=".46"/>
<circle cx="195.6" cy="106.7" r=".46"/>
<circle cx="195.6" cy="109.2" r=".46"/>
<circle cx="195.6" cy="104.1" r=".46"/>
<circle cx="195.6" cy="111.8" r=".46"/>
<circle cx="195.6" cy="116.8" r=".46"/>
<circle cx="177.8" cy="114.3" r=".46"/>
<circle cx="180.3" cy="111.8" r=".46"/>
<circle cx="158.7" cy="151.1" r=".46"/>
<circle cx="147.3" cy="106.7" r=".46"/>
<circle cx="147.3" cy="104.1" r=".46"/>
<circle cx="147.3" cy="109.2" r=".46"/>
<circle cx="132.1" cy="41.9" r=".46"/>
<circle cx="143.5" cy="94" r=".46"/>
<circle cx="143.5" cy="101.6" r=".46"/>
<circle cx="229.9" cy="78.7" r=".46"/>
<circle cx="229.9" cy="71.1" r=".46"/>
<circle cx="143.5" cy="78.7" r=".46"/>
<circle cx="143.5" cy="71.1" r=".46"/>
<circle cx="143.5" cy="86.4" r=".46"/>
<circle cx="121.9" cy="128.3" r=".46"/>
<circle cx="124.5" cy="124.5" r=".46"/>
<circle cx="132.1" cy="151.1" r=".46"/>
<circle cx="134.6" cy="141" r=".46"/>
<circle cx="110.5" cy="151.1" r=".46"/>
<circle cx="229.9" cy="86.4" r=".46"/>
<circle cx="229.9" cy="94" r=".46"/>
<circle cx="229.9" cy="101.6" r=".46"/>
<circle cx="229.9" cy="63.5" r=".46"/>
<circle cx="229.9" cy="109.2" r=".46"/>
</g>
<g font-size="2.8" fill="#840000">
<text x="178" y="190.9">Title:</text>
<text x="187.7" y="190.9">CSI2-SPY-22</text>
</g>
<g font-size="2.1" fill="#840000">
<text x="178" y="184">Sheet:</text>
<text x="178" y="186.7">File:</text>
<text x="184.1" y="186.7">CSI2-SPY-22-1A.kicad_sch</text>
<text x="178" y="196.9">KiCad</text>
<text x="178" y="194.1">Size:</text>
<text x="184.7" y="194.1">A4</text>
<text x="185.7" y="196.9">E.D.A.</text>
<text x="194.6" y="196.9">kicad</text>
<text x="200" y="194.1">Date:</text>
<text x="201.8" y="196.9">7.0.10</text>
<text x="207" y="194.1">2024-03-24</text>
<text x="263" y="194.3">Rev:</text>
<text x="263" y="196.9">Id:</text>
<text x="267.1" y="196.9">1/1</text>
<text x="269.4" y="194.3">1A</text>
</g>
<g font-size="1.8" fill="#840000">
<text x="35" y="11.9">1</text>
<text x="85" y="11.9">2</text>
<text x="135" y="11.9">3</text>
<text x="185" y="11.9">4</text>
<text x="235" y="11.9">5</text>
<text x="285" y="11.9">6</text>
<text x="19.6" y="28.9">VSADJ/CFG0</text>
<text x="73.8" y="28.9">EQ/SCL</text>
<text x="10.3" y="35.9">A</text>
<text x="21.5" y="32.7">PRE/CFG1</text>
<text x="73.8" y="32.7">ERC/SDA</text>
<text x="106" y="35.2">VSADJ/CFG0</text>
<text x="123.3" y="35.2">PRE/CFG1</text>
<text x="285.3" y="35.9">A</text>
<text x="118.5" y="68.2">&gt;</text>
<text x="118.5" y="75.8">&gt;</text>
<text x="118.5" y="83.4">&gt;</text>
<text x="10.3" y="85.9">B</text>
<text x="285.3" y="85.9">B</text>
<text x="118.5" y="91">&gt;</text>
<text x="118.5" y="98.7">&gt;</text>
<text x="129.7" y="125.4">ERC/SDA</text>
<text x="129.7" y="129.2">EQ/SCL</text>
<text x="10.3" y="135.9">C</text>
<text x="285.3" y="135.9">C</text>
<text x="10.3" y="185.9">D</text>
<text x="285.3" y="185.9">D</text>
<text x="35" y="199.9">1</text>
<text x="85" y="199.9">2</text>
<text x="135" y="199.9">3</text>
<text x="185" y="199.9">4</text>
<text x="235" y="199.9">5</text>
<text x="285" y="199.9">6</text>
</g>
<g font-size="1.8" fill="#006464">
<text x="42.5" y="16.1">VCC</text>
<text x="62.1" y="23.7">R7</text>
<text x="62.3" y="26.3">2k</text>
<text x="53.2" y="35.2">R6</text>
<text x="53.4" y="37.7">2k</text>
<text x="134" y="40.2">VDD</text>
<text x="36.1" y="44">GND</text>
<text x="93.8" y="46.6">C8</text>
<text x="105.4" y="46.6">C2</text>
<text x="134.6" y="46.6">C3</text>
<text x="90.4" y="49.1">100nF</text>
<text x="98.3" y="51.7">GND</text>
<text x="105.4" y="49.1">100nF</text>
<text x="107.2" y="51.7">GND</text>
<text x="127.5" y="51.7">GND</text>
<text x="134.6" y="49.1">100nF</text>
<text x="115.2" y="57.9" transform="rotate(-90 115.2 57.9)">GND</text>
<text x="117.7" y="58.8" transform="rotate(-90 117.7 58.8)">RSTN</text>
<text x="125.3" y="57.7" transform="rotate(-90 125.3 57.7)">VDD</text>
<text x="131.7" y="58">IC1</text>
<text x="120.2" y="65.5" transform="rotate(-90 120.2 65.5)">VSADJ_CFG0</text>
<text x="122.8" y="63.5" transform="rotate(-90 122.8 63.5)">PRE_CFG1</text>
<text x="131.7" y="60.6">SN65DPHY440SSRHRR</text>
<text x="109.7" y="66.9">DA0P</text>
<text x="109.7" y="69.4">DA0N</text>
<text x="123.7" y="69.4">DB0N</text>
<text x="123.8" y="66.9">DB0P</text>
<text x="109.7" y="74.5">DA1P</text>
<text x="109.7" y="77.1">DA1N</text>
<text x="123.7" y="77.1">DB1N</text>
<text x="123.8" y="74.5">DB1P</text>
<text x="109.7" y="82.1">DACP</text>
<text x="123.7" y="82.1">DBCP</text>
<text x="84.7" y="86.7" transform="rotate(-90 84.7 86.7)">Conn_01x22_MountingPin</text>
<text x="109.7" y="84.7">DACN</text>
<text x="109.7" y="89.8">DA2P</text>
<text x="123.7" y="84.7">DBCN</text>
<text x="123.8" y="89.8">DB2P</text>
<text x="157.1" y="86.7" transform="rotate(-90 157.1 86.7)">Conn_01x22_MountingPin</text>
<text x="187.6" y="86.7" transform="rotate(-90 187.6 86.7)">Conn_01x22_MountingPin</text>
<text x="243.4" y="86.7" transform="rotate(-90 243.4 86.7)">Conn_01x22_MountingPin</text>
<text x="82.7" y="90.1">J4</text>
<text x="109.7" y="92.3">DA2N</text>
<text x="123.7" y="92.3">DB2N</text>
<text x="154.9" y="90.1">J5</text>
<text x="185.6" y="90.1">J1</text>
<text x="241.3" y="90.1">J2</text>
<text x="109.7" y="99.9">DA3N</text>
<text x="109.7" y="97.4">DA3P</text>
<text x="123.7" y="99.9">DB3N</text>
<text x="123.8" y="97.4">DB3P</text>
<text x="44.1" y="112.6">Conn_01x06</text>
<text x="53.5" y="110.1">J3</text>
<text x="115.2" y="108.7" transform="rotate(-90 115.2 108.7)">VCC</text>
<text x="117.7" y="108.7" transform="rotate(-90 117.7 108.7)">VREG_OUT</text>
<text x="122.8" y="108.7" transform="rotate(-90 122.8 108.7)">EQ/SCL</text>
<text x="125.3" y="108.7" transform="rotate(-90 125.3 108.7)">ERC/SDA</text>
<text x="88.1" y="122.8">GND</text>
<text x="95.8" y="122.8">GND</text>
<text x="144" y="122.8">GND</text>
<text x="152.9" y="122.8">GND</text>
<text x="191" y="122.8">GND</text>
<text x="230.4" y="122.8">GND</text>
<text x="239.3" y="122.8">GND</text>
<text x="137.2" y="136">TP3</text>
<text x="128.4" y="143.9">TP2</text>
<text x="84.1" y="148.2">TPS79318</text>
<text x="87.5" y="145.6">U1</text>
<text x="104.8" y="149.5">VCC</text>
<text x="84.1" y="152">IN</text>
<text x="84.1" y="154.5">EN</text>
<text x="89.9" y="152">OUT</text>
<text x="91" y="154.5">BP</text>
<text x="123.2" y="155.8">VDD</text>
<text x="134.6" y="155.3">TP1</text>
<text x="60.8" y="159.6">C7</text>
<text x="71" y="159.6">C6</text>
<text x="89.8" y="158.5" transform="rotate(-90 89.8 158.5)">GND</text>
<text x="101.6" y="160.9">C5</text>
<text x="113" y="160.9">C1</text>
<text x="123.2" y="160.9">C4</text>
<text x="134.6" y="160.1">TP4</text>
<text x="101.6" y="163.4">10nF</text>
<text x="113" y="163.4">100nF</text>
<text x="123.2" y="163.4">100nF</text>
<text x="132.6" y="163.4">GND</text>
<text x="76.7" y="169.8">GND</text>
<text x="89.4" y="169.8">GND</text>
<text x="116.1" y="169.8">GND</text>
<text x="21.6" y="174.9">FID1</text>
<text x="21.6" y="179.9">FID2</text>
<text x="21.6" y="177.4">Fiducial</text>
<text x="166.4" y="177.4">M3</text>
<text x="166.4" y="179.9">H2</text>
<text x="166.4" y="174.9">H1</text>
<text x="21.6" y="185">FID3</text>
<text x="21.6" y="182.5">Fiducial</text>
<text x="166.4" y="182.5">M3</text>
<text x="166.4" y="185">H3</text>
<text x="21.6" y="190.1">FID4</text>
<text x="21.6" y="187.6">Fiducial</text>
<text x="166.4" y="187.6">M3</text>
<text x="166.4" y="190.1">H4</text>
<text x="21.6" y="192.6">Fiducial</text>
<text x="166.4" y="192.6">M3</text>
</g>
<g font-size="1.8" fill="#0000c2">
<text x="16.5" y="21.8">Voltage</text>
<text x="16.5" y="23.9">LP</text>
<text x="20" y="23.9">TX rise/fall</text>
<text x="24.7" y="21.8">Swing/</text>
<text x="114.3" y="22.6">BACKSIDE</text>
<text x="73.7" y="25.2">RX Equalization</text>
<text x="90.2" y="25.2">Select</text>
<text x="16.5" y="37.1">TX Pre-Emphasis</text>
<text x="16.5" y="39.1">Select</text>
<text x="73.7" y="36.6">Edge</text>
<text x="79.4" y="36.6">Rate</text>
<text x="84.8" y="36.6">Control</text>
<text x="47" y="45.2">R6,R7</text>
<text x="47" y="47.2">move</text>
<text x="53.1" y="47.2">R6-&gt;R5</text>
<text x="53.7" y="45.2">nominally</text>
<text x="62.3" y="47.2">for</text>
<text x="64.1" y="45.2">10k</text>
<text x="66.2" y="47.2">I2C</text>
<text x="70.4" y="47.2">mode</text>
<text x="76.7" y="47.2">+</text>
<text x="47" y="49.3">populate</text>
<text x="56.4" y="49.3">Q1</text>
<text x="212.1" y="51.8">FRONT</text>
<text x="16.5" y="56.9">VSADJ_CFG0 (3-level</text>
<text x="20" y="59">low:</text>
<text x="24.9" y="59">200</text>
<text x="29.7" y="59">mV/220</text>
<text x="38.4" y="56.9">IN)</text>
<text x="38.7" y="59">mV</text>
<text x="42.6" y="59">(based</text>
<text x="50.2" y="59">on</text>
<text x="53.7" y="59">CFG1)</text>
<text x="60.5" y="59">(R2</text>
<text x="65" y="59">only)</text>
<text x="86.4" y="58.2">Sensor</text>
<text x="146" y="56.9">Host</text>
<text x="188" y="59.4">Sensor</text>
<text x="236.2" y="59.4">Host</text>
<text x="20" y="61">mid:</text>
<text x="20" y="63.1">high:</text>
<text x="25.2" y="61">200</text>
<text x="25.8" y="63.1">220</text>
<text x="30" y="61">mV</text>
<text x="30.6" y="63.1">mV</text>
<text x="34" y="61">(NC</text>
<text x="34.6" y="63.1">(R1</text>
<text x="38.6" y="61">default)</text>
<text x="39.1" y="63.1">only)</text>
<text x="16.5" y="67.1">PRE_CFG1</text>
<text x="20" y="69.2">low:</text>
<text x="20" y="71.2">mid:</text>
<text x="24.9" y="69.2">0</text>
<text x="25.2" y="71.2">0</text>
<text x="27.2" y="67.1">(3-level</text>
<text x="27.3" y="69.2">dB</text>
<text x="27.6" y="71.2">dB</text>
<text x="30.9" y="69.2">(R4</text>
<text x="31.2" y="71.2">(NC</text>
<text x="35.4" y="69.2">only)</text>
<text x="35.8" y="71.2">default)</text>
<text x="36.5" y="67.1">I/O)</text>
<text x="16.5" y="77.4">EQ (3-level</text>
<text x="20" y="73.3">high:</text>
<text x="25.8" y="73.3">2.5</text>
<text x="29.4" y="77.4">I/O)</text>
<text x="30" y="73.3">dB</text>
<text x="33.6" y="73.3">(R3</text>
<text x="38.1" y="73.3">only)</text>
<text x="20" y="79.4">low:</text>
<text x="20" y="81.5">mid:</text>
<text x="20" y="83.5">high:</text>
<text x="24.9" y="79.4">0</text>
<text x="25.2" y="81.5">2.5</text>
<text x="25.8" y="83.5">5</text>
<text x="27.3" y="79.4">dB</text>
<text x="28.2" y="83.5">dB</text>
<text x="29.4" y="81.5">dB</text>
<text x="30.9" y="79.4">(R6</text>
<text x="31.8" y="83.5">(R5</text>
<text x="33" y="81.5">(NC</text>
<text x="35.4" y="79.4">only)</text>
<text x="36.3" y="83.5">only)</text>
<text x="37.6" y="81.5">default)</text>
<text x="16.5" y="87.6">ERC (3-level</text>
<text x="20" y="89.6">low:</text>
<text x="24.9" y="89.6">200</text>
<text x="29.7" y="89.6">ps</text>
<text x="30.6" y="87.6">I/O)</text>
<text x="33.1" y="89.6">(R8</text>
<text x="37.6" y="89.6">only)</text>
<text x="20" y="91.7">mid:</text>
<text x="20" y="93.7">high:</text>
<text x="25.2" y="91.7">150</text>
<text x="25.8" y="93.7">250</text>
<text x="30" y="91.7">ps</text>
<text x="30.6" y="93.7">ps</text>
<text x="33.4" y="91.7">(NC</text>
<text x="34" y="93.7">(R7</text>
<text x="38" y="91.7">default)</text>
<text x="38.5" y="93.7">only)</text>
<text x="241.3" y="103.9">(PWR-EN</text>
<text x="241.3" y="106.4">(LED/XCLK</text>
<text x="251.4" y="103.9">3V3)</text>
<text x="252.9" y="106.4">3V3)</text>
<text x="146" y="135.6">I2C</text>
<text x="150.3" y="135.6">1.8V</text>
<text x="182.9" y="135.6">I2C</text>
<text x="187.1" y="135.6">3.3V</text>
</g>
<g font-size="1.8" fill="#989898">
<text x="35.4" y="23.7">R1</text>
<text x="44.3" y="23.7">R3</text>
<text x="53.2" y="23.7">R5</text>
<text x="34.4" y="26.3">10k</text>
<text x="43.3" y="26.3">10k</text>
<text x="52.2" y="26.3">10k</text>
<text x="35.4" y="35.2">R2</text>
<text x="44.3" y="35.2">R4</text>
<text x="62.1" y="35.2">R8</text>
<text x="34.4" y="37.7">10k</text>
<text x="43.3" y="37.7">10k</text>
<text x="61.1" y="37.7">10k</text>
<text x="169.4" y="131.7">Q1B</text>
<text x="165.7" y="134.2">DMG1024UV</text>
<text x="165.7" y="148.2">DMG1024UV</text>
<text x="169.5" y="145.6">Q1A</text>
</g>
<g font-size="1.8" fill="#a90000">
<text x="114" y="52.1" transform="rotate(-90 114 52.1)">29</text>
<text x="116.6" y="52.1" transform="rotate(-90 116.6 52.1)">28</text>
<text x="119.1" y="52.1" transform="rotate(-90 119.1 52.1)">27</text>
<text x="121.7" y="52.1" transform="rotate(-90 121.7 52.1)">26</text>
<text x="124.2" y="52.1" transform="rotate(-90 124.2 52.1)">25</text>
<text x="90.1" y="63.2">1</text>
<text x="90.1" y="65.8">2</text>
<text x="106" y="65.8">1</text>
<text x="130.8" y="65.8">24</text>
<text x="148.5" y="63.2">1</text>
<text x="148.5" y="65.8">2</text>
<text x="193" y="63.2">1</text>
<text x="193" y="65.8">2</text>
<text x="234.9" y="63.2">1</text>
<text x="234.9" y="65.8">2</text>
<text x="90.1" y="68.3">3</text>
<text x="90.1" y="70.9">4</text>
<text x="106" y="68.3">2</text>
<text x="130.8" y="68.3">23</text>
<text x="148.5" y="68.3">3</text>
<text x="148.5" y="70.9">4</text>
<text x="193" y="68.3">3</text>
<text x="193" y="70.9">4</text>
<text x="234.9" y="68.3">3</text>
<text x="234.9" y="70.9">4</text>
<text x="90.1" y="73.4">5</text>
<text x="90.1" y="75.9">6</text>
<text x="106" y="73.4">3</text>
<text x="106" y="75.9">4</text>
<text x="130.8" y="75.9">21</text>
<text x="130.8" y="73.4">22</text>
<text x="148.5" y="73.4">5</text>
<text x="148.5" y="75.9">6</text>
<text x="193" y="73.4">5</text>
<text x="193" y="75.9">6</text>
<text x="234.9" y="73.4">5</text>
<text x="234.9" y="75.9">6</text>
<text x="90.1" y="78.5">7</text>
<text x="90.1" y="81">8</text>
<text x="90.1" y="83.6">9</text>
<text x="106" y="81">5</text>
<text x="106" y="83.6">6</text>
<text x="130.8" y="83.6">19</text>
<text x="130.8" y="81">20</text>
<text x="148.5" y="78.5">7</text>
<text x="148.5" y="81">8</text>
<text x="148.5" y="83.6">9</text>
<text x="193" y="78.5">7</text>
<text x="193" y="81">8</text>
<text x="193" y="83.6">9</text>
<text x="234.9" y="78.5">7</text>
<text x="234.9" y="81">8</text>
<text x="234.9" y="83.6">9</text>
<text x="89.5" y="86.1">10</text>
<text x="89.5" y="88.6">11</text>
<text x="106" y="88.6">7</text>
<text x="130.8" y="88.6">18</text>
<text x="147.9" y="86.1">10</text>
<text x="147.9" y="88.6">11</text>
<text x="192.4" y="86.1">10</text>
<text x="192.4" y="88.6">11</text>
<text x="234.3" y="86.1">10</text>
<text x="234.3" y="88.6">11</text>
<text x="89.5" y="91.2">12</text>
<text x="89.5" y="93.7">13</text>
<text x="106" y="91.2">8</text>
<text x="130.8" y="91.2">17</text>
<text x="147.9" y="91.2">12</text>
<text x="147.9" y="93.7">13</text>
<text x="192.4" y="91.2">12</text>
<text x="192.4" y="93.7">13</text>
<text x="234.3" y="91.2">12</text>
<text x="234.3" y="93.7">13</text>
<text x="89.5" y="96.3">14</text>
<text x="89.5" y="98.8">15</text>
<text x="89.5" y="101.3">16</text>
<text x="105.4" y="98.8">10</text>
<text x="106" y="96.3">9</text>
<text x="130.8" y="98.8">15</text>
<text x="130.8" y="96.3">16</text>
<text x="147.9" y="96.3">14</text>
<text x="147.9" y="98.8">15</text>
<text x="147.9" y="101.3">16</text>
<text x="192.4" y="96.3">14</text>
<text x="192.4" y="98.8">15</text>
<text x="192.4" y="101.3">16</text>
<text x="234.3" y="96.3">14</text>
<text x="234.3" y="98.8">15</text>
<text x="234.3" y="101.3">16</text>
<text x="60.9" y="103.9">1</text>
<text x="60.9" y="106.4">2</text>
<text x="89.5" y="103.9">17</text>
<text x="89.5" y="106.4">18</text>
<text x="147.9" y="103.9">17</text>
<text x="147.9" y="106.4">18</text>
<text x="192.4" y="103.9">17</text>
<text x="192.4" y="106.4">18</text>
<text x="234.3" y="103.9">17</text>
<text x="234.3" y="106.4">18</text>
<text x="60.9" y="109">3</text>
<text x="60.9" y="111.5">4</text>
<text x="89.5" y="109">19</text>
<text x="89.5" y="111.5">20</text>
<text x="114" y="113.1" transform="rotate(-90 114 113.1)">11</text>
<text x="116.6" y="113.1" transform="rotate(-90 116.6 113.1)">12</text>
<text x="121.7" y="113.1" transform="rotate(-90 121.7 113.1)">13</text>
<text x="124.2" y="113.1" transform="rotate(-90 124.2 113.1)">14</text>
<text x="147.9" y="109">19</text>
<text x="147.9" y="111.5">20</text>
<text x="192.4" y="109">19</text>
<text x="192.4" y="111.5">20</text>
<text x="234.3" y="109">19</text>
<text x="234.3" y="111.5">20</text>
<text x="60.9" y="114">5</text>
<text x="60.9" y="116.6">6</text>
<text x="89.5" y="114">21</text>
<text x="89.5" y="116.6">22</text>
<text x="147.9" y="114">21</text>
<text x="147.9" y="116.6">22</text>
<text x="192.4" y="114">21</text>
<text x="192.4" y="116.6">22</text>
<text x="234.3" y="114">21</text>
<text x="234.3" y="116.6">22</text>
<text x="87.4" y="121.9" transform="rotate(-90 87.4 121.9)">MP</text>
<text x="152.1" y="121.9" transform="rotate(-90 152.1 121.9)">MP</text>
<text x="190.2" y="121.9" transform="rotate(-90 190.2 121.9)">MP</text>
<text x="238.5" y="121.9" transform="rotate(-90 238.5 121.9)">MP</text>
<text x="81.8" y="150.9">1</text>
<text x="81.8" y="153.4">3</text>
<text x="94.5" y="153.4">4</text>
<text x="94.5" y="150.9">5</text>
<text x="88.6" y="160.7" transform="rotate(-90 88.6 160.7)">2</text>
</g>
<g font-size="1.8" fill="#0f0f0f">
<text x="96.5" y="65.7">S1D0_N</text>
<text x="134.6" y="65.7">C1D0_N</text>
<text x="217.2" y="65.7">C0D0_N</text>
<text x="96.5" y="68.2">S1D0_P</text>
<text x="134.6" y="68.2">C1D0_P</text>
<text x="217.2" y="68.2">C0D0_P</text>
<text x="96.5" y="75.9">S1D1_P</text>
<text x="96.5" y="73.3">S1D1_N</text>
<text x="134.6" y="75.9">C1D1_P</text>
<text x="134.6" y="73.3">C1D1_N</text>
<text x="217.2" y="73.3">C0D1_N</text>
<text x="217.2" y="75.9">C0D1_P</text>
<text x="96.5" y="80.9">S1CK_N</text>
<text x="96.5" y="83.5">S1CK_P</text>
<text x="134.6" y="83.5">C1CK_P</text>
<text x="134.6" y="80.9">C1CK_N</text>
<text x="217.2" y="83.5">C0CK_P</text>
<text x="217.2" y="80.9">C0CK_N</text>
<text x="96.5" y="88.6">S1D2_N</text>
<text x="134.6" y="88.6">C1D2_N</text>
<text x="217.2" y="88.6">C0D2_N</text>
<text x="96.5" y="91.1">S1D2_P</text>
<text x="134.6" y="91.1">C1D2_P</text>
<text x="217.2" y="91.1">C0D2_P</text>
<text x="96.5" y="98.7">S1D3_P</text>
<text x="96.5" y="96.2">S1D3_N</text>
<text x="134.6" y="96.2">C1D3_N</text>
<text x="134.6" y="98.7">C1D3_P</text>
<text x="217.2" y="98.7">C0D3_P</text>
<text x="217.2" y="96.2">C0D3_N</text>
<text x="217.2" y="103.8">IO0</text>
<text x="217.2" y="106.3">IO1</text>
<text x="217.2" y="111.4">SCL</text>
<text x="217.2" y="114">SDA</text>
<text x="217.2" y="116.5">VDD33</text>
</g>
<g font-size="1.8" fill="#aaa">
<text x="164.8" y="134.1" transform="rotate(-90 164.8 134.1)">2</text>
<text x="161.9" y="138.2">1</text>
<text x="161.9" y="140.7">4</text>
<text x="169.5" y="138.2">6</text>
<text x="169.5" y="140.7">3</text>
<text x="164.8" y="146.7" transform="rotate(-90 164.8 146.7)">5</text>
</g>
<g font-size=".5" fill="#840000">
<text x="86.2" y="118.9">Mounting</text>
<text x="150.9" y="118.9">Mounting</text>
<text x="189" y="118.9">Mounting</text>
<text x="237.3" y="118.9">Mounting</text>
</g>
</svg>
